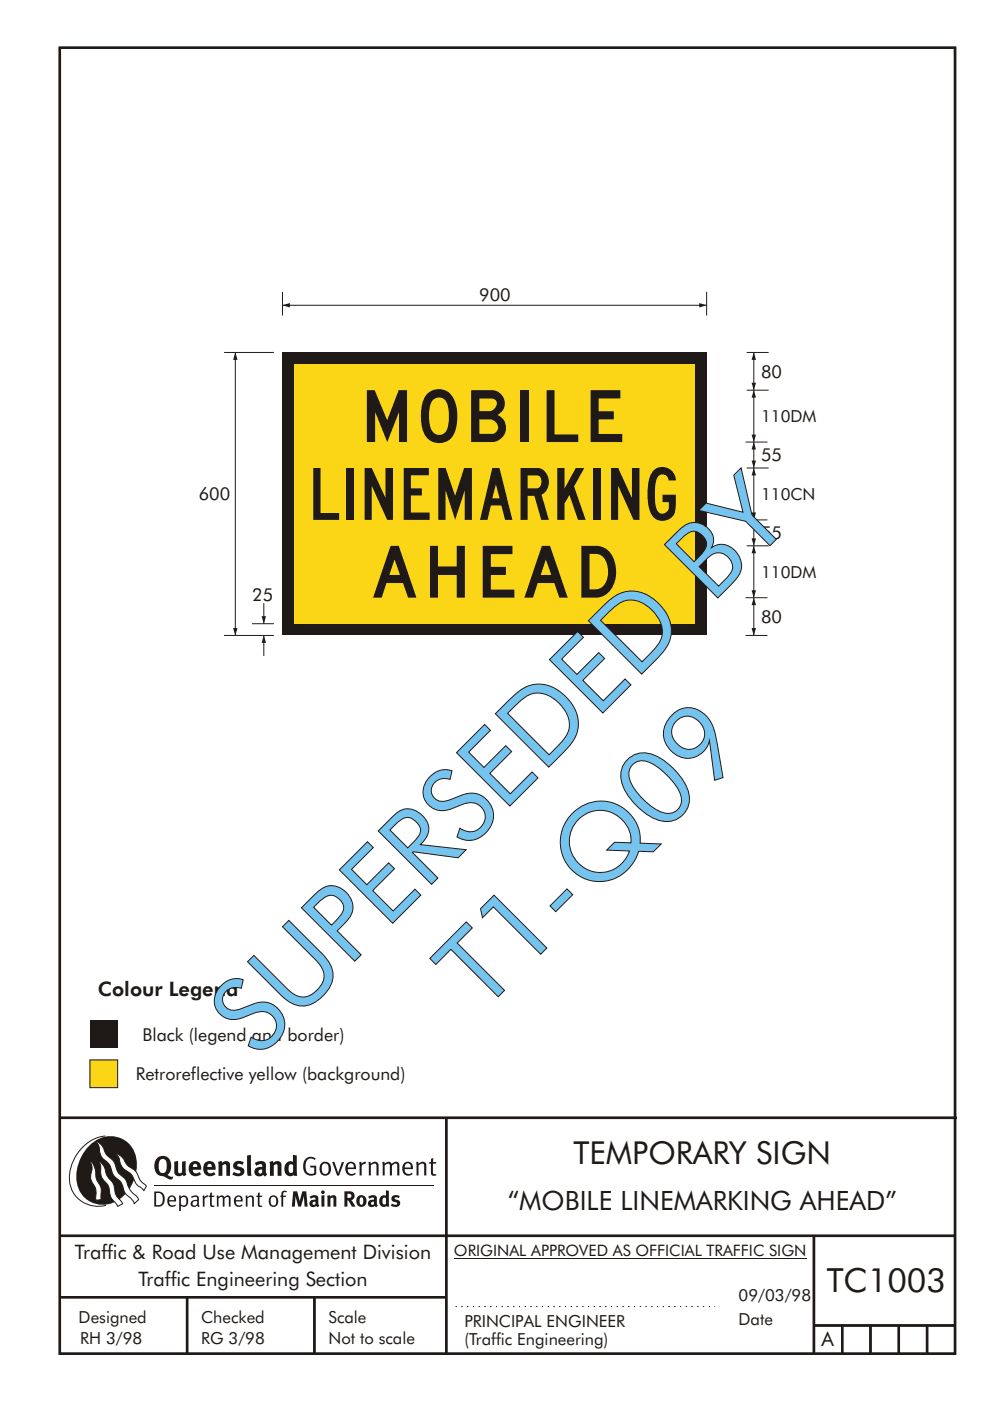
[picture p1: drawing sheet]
<svg xmlns="http://www.w3.org/2000/svg" width="210mm" height="297mm" viewBox="0 0 210 297" stroke-linecap="round" stroke-linejoin="round" font-family="sans-serif">
<g fill="none" stroke="#1f1a17" stroke-width=".51">
<path d="M12.7 10.1h189.9v276.9h-189.9zM12.7 237h190.3M94.7 236.9v50.1M12.7 262h190M12.7 275h82M39.7 275v12M66.7 275v12M172.7 262v25M172.7 281h30M178.7 281v6M184.7 281v6M190.7 281v6"/>
<path d="M196.7 281v6"/>
</g>
<path d="M96.7 277h55" fill="none" stroke="#1f1a17" stroke-width=".21" stroke-dasharray=".2 1" stroke-linecap="butt"/>
<g fill="#1f1a17">
<path d="M64.9 245.6a1.61 1.61 0 0 1 2.1 .1l-.2 .2a1.17 1.17 0 0 0-1.4-.1 1.17 1.17 0 0 0-.6 1.2 1.42 1.42 0 0 0 1.2 1.9l.7-.2v-1.2h-.8l-.1-.4h1.3v1.9a1.82 1.82 0 0 1-2.2-.1 1.82 1.82 0 0 1-.6-2.1l.2-.7z" fill-rule="evenodd"/>
<path d="M68.2 246.6a1.77 1.77 0 0 0 .4 2.6 1.39 1.39 0 0 0 1.4-.5 1.39 1.39 0 0 0 .2-1.5 1.19 1.19 0 0 0-2-.6zM68.5 246.8a.83 .83 0 0 1 1 .1 .83 .83 0 0 1 .2 1 .75 .75 0 0 1-.6 1 .75 .75 0 0 1-.8-.8v-.9z" fill-rule="evenodd"/>
<path d="M70.5 246.4l.4-.1 .8 2.4 .8-2.3h.5l-1.1 2.8h-.4z" fill-rule="evenodd"/>
<path d="M73.6 246.7a1.74 1.74 0 0 0 .5 2.5h.9l.5-.3-.2-.3a.89 .89 0 0 1-1.1 .2 .89 .89 0 0 1-.4-.9h1.7a1.15 1.15 0 0 0-.4-1.4 1.15 1.15 0 0 0-1.5 .2zM74 246.9a.67 .67 0 0 1 .8-.1 .67 .67 0 0 1 .3 .7h-1.3z" fill-rule="evenodd"/>
<path d="M76.2 246.4l.4-.1 .1 .5 .5-.4 .5-.1-.2 .5a.61 .61 0 0 0-.8 .6v1.8h-.4z" fill-rule="evenodd"/>
<path d="M78.1 246.4l.5-.1 .1 .5a.89 .89 0 0 1 .9-.5 .89 .89 0 0 1 .7 .8v2.1h-.4v-2.1l-.1-.3-.3-.1-.8 .4v2.1h-.4z" fill-rule="evenodd"/>
<path d="M81.1 246.4l.4-.1 .1 .4a.83 .83 0 0 1 .8-.4 .83 .83 0 0 1 .7 .5 .86 .86 0 0 1 .9-.5 .86 .86 0 0 1 .7 .8v2.1h-.4l-.1-2.3a.5 .5 0 0 0-.8 0l-.2 .2v2.1h-.5v-2.2l-.4-.3-.7 .4v2.1h-.4z" fill-rule="evenodd"/>
<path d="M85.7 246.7a1.74 1.74 0 0 0 .5 2.5h.9l.5-.3-.2-.3a.89 .89 0 0 1-1.1 .2 .89 .89 0 0 1-.4-.9h1.7a1.15 1.15 0 0 0-.5-1.4 1.15 1.15 0 0 0-1.4 .2zM86 246.9a.67 .67 0 0 1 .9-.1 .67 .67 0 0 1 .3 .7h-1.3z" fill-rule="evenodd"/>
<path d="M88.3 246.4l.4-.1 .1 .5a.89 .89 0 0 1 .9-.5 .89 .89 0 0 1 .7 .8v2.1h-.4v-2.1l-.1-.3-.3-.1-.8 .4v2.1h-.4z" fill-rule="evenodd"/>
<path d="M91.5 245.7l.4-.2v.9h.7l-.2 .3h-.5v2.1l.1 .1h.5l.1 .3a.71 .71 0 0 1-1.2-.5v-2h-.3v-.3h.3z" fill-rule="evenodd"/>
<path d="M37 246.3l.8-.2v2a.46 .46 0 0 0 .2 .7 .46 .46 0 0 0 .6-.3v-2.2l.8-.1v2.3l.2 .5-.6 .4-.2-.3a1.03 1.03 0 0 1-1.2 .2 1.03 1.03 0 0 1-.6-1z" fill-rule="evenodd"/>
<path d="M40.4 246.6a1.64 1.64 0 0 0 0 2.3 1.64 1.64 0 0 0 2.3 .1l-.4-.5a.78 .78 0 0 1-.9 .3 .78 .78 0 0 1-.5-.8h1.8a1.37 1.37 0 0 0-.6-1.6 1.37 1.37 0 0 0-1.7 .2zM41 246.9a.48 .48 0 0 1 .7-.1 .48 .48 0 0 1 .2 .6h-1z" fill-rule="evenodd"/>
<path d="M43.5 246.6a1.65 1.65 0 0 0-.2 2 1.65 1.65 0 0 0 1.9 .7l.5-.3-.3-.5a.78 .78 0 0 1-.9 .3 .78 .78 0 0 1-.5-.8h1.8a1.37 1.37 0 0 0-.6-1.6 1.37 1.37 0 0 0-1.7 .2zM44.1 246.9a.48 .48 0 0 1 .6-.1 .48 .48 0 0 1 .2 .6h-.9z" fill-rule="evenodd"/>
<path d="M46.3 246.4l.7-.3 .1 .4a.95 .95 0 0 1 1-.3 .95 .95 0 0 1 .7 .9v2.2h-.8v-2.3l-.3-.2-.5 .3v2.2h-.8z" fill-rule="evenodd"/>
<path d="M49.7 246.5a1.73 1.73 0 0 1 2-.1l-.2 .6-.6-.2a.42 .42 0 0 0-.6 .3l.2 .2a1.23 1.23 0 0 1 1.4 1 1.47 1.47 0 0 1-2.3 .9l-.3-.2 .3-.5 .7 .3a.47 .47 0 0 0 .7-.3 .87 .87 0 0 0-1-.6l-.4-.2-.1-.4z" fill-rule="evenodd"/>
<path d="M54.1 246.6l.3 .6 .3-.2a.62 .62 0 0 1 .9 0v.4a1.21 1.21 0 0 0-1.3 .3 1.21 1.21 0 0 0-.2 1.4 1.19 1.19 0 0 0 1.7 0l.5 .3 .4-.4-.3-.4v-1.3a.96 .96 0 0 0-1.3-1.1zM55 248.1l.6-.1v.6a.43 .43 0 0 1-.6 .1 .43 .43 0 0 1 0-.6z" fill-rule="evenodd"/>
<path d="M57.2 246.4l.7-.3 .1 .4a.95 .95 0 0 1 1-.3 .95 .95 0 0 1 .7 .9v2.2h-.8v-2.3l-.3-.2-.5 .3v2.2h-.8z" fill-rule="evenodd"/>
<path d="M62.2 244.8v1.6a1.29 1.29 0 0 0-1.4 .1 1.29 1.29 0 0 0-.5 1.3 1.24 1.24 0 0 0 .5 1.4 1.24 1.24 0 0 0 1.5-.1l.1 .2h.7l-.1-4.3zM61.5 246.9h.4l.3 .1v1.5l-.3 .2a.48 .48 0 0 1-.6-.5 1.52 1.52 0 0 1 .2-1.3z" fill-rule="evenodd"/>
<path d="M52.4 245l.8-.2 .2 4.5h-.8l-.1-.2z" fill-rule="evenodd"/>
</g>
<path d="M22.4 240.9a9 9 0 0 0-7.4 10.8 6.2 6.2 0 0 0 7.5 3.9M32.7 251.4h59.4" fill="none" stroke="#1f1a17" stroke-width=".21"/>
<path d="M19.1 242.7a5.7 5.7 0 0 1 6.5-1.4 5.7 5.7 0 0 1 3.4 5.7 8.6 8.6 0 0 1-6.2 8.4 5.7 5.7 0 0 1-6.5-7.1 9.9 9.9 0 0 1 2.8-5.6z" fill-rule="evenodd" fill="#1f1a17"/>
<path d="M24.4 244.6a3.1 3.1 0 0 1 2.4 2.1l.7 .8a3.2 3.2 0 0 1 2 2.3l.4 .7 1.2 1-.6 .9-.2-.3a3.5 3.5 0 0 1-1.9-2 3.8 3.8 0 0 0-2.1-2.2 3.5 3.5 0 0 1-1-2.3zM20.4 242a3.4 3.4 0 0 1 1.9 2.4l.7 .9a3.3 3.3 0 0 1 1.7 2.5 4.4 4.4 0 0 0 1.7 2l.3 .3a6.1 6.1 0 0 0 2.5 3.7l.2 .5-.9 .9a6.1 6.1 0 0 0-1.9-2.2l-.4-.7a3.6 3.6 0 0 0-1.9-2.8l-.6-1.1a3.6 3.6 0 0 0-1.9-2.8 3.7 3.7 0 0 1-.8-2.4zM21 246.2a3.4 3.4 0 0 1 1.5 2.7l.6 .9a3.8 3.8 0 0 1 1.4 3.1l.3 .8 1.2 1.5-1 .6-.5-.8a3.2 3.2 0 0 1-1.3-2.8 4.3 4.3 0 0 0-1.4-2.2 4.7 4.7 0 0 1-.5-2.9zM19.2 246.1a5.1 5.1 0 0 1 1.2 3.7l.3 .7a3.1 3.1 0 0 1 .7 3l.1 .8-1.1 .2-.1-.8a3.5 3.5 0 0 0-.9-3.2 3.6 3.6 0 0 1 .1-2.6z" fill-rule="evenodd" fill="#fff" stroke="#1f1a17" stroke-width=".21"/>
<g fill="#1f1a17">
<path d="M33.4 245.5a2.51 2.51 0 0 0 .4 3.7l.8 .2a2.79 2.79 0 0 0 2 .6l.2-.5h-.6l-.7-.4a2.56 2.56 0 0 0 0-3.8 1.83 1.83 0 0 0-2.1 .2zM34 245.9a.87 .87 0 0 1 1 0 .87 .87 0 0 1 .4 .9v.4a1.17 1.17 0 0 1-.9 1.5h-.3a2.38 2.38 0 0 1-.2-2.8z" fill-rule="evenodd"/>
<path d="M33.1 252.9v2.6a1.12 1.12 0 0 0 1.2-.3 1.12 1.12 0 0 0 .2-1.1l-.1-.6-.3-.4zM32.7 252.6h1.1a1.67 1.67 0 0 1 1.2 1.7 1.67 1.67 0 0 1-1.3 1.5h-1zM36.1 253.9l-.2 .6h1.1a.55 .55 0 0 0-.3-.7 .55 .55 0 0 0-.6 .1zM35.8 253.8a.95 .95 0 0 1 1.2-.2 .95 .95 0 0 1 .4 1.1h-1.5a.72 .72 0 0 0 .4 .8 .72 .72 0 0 0 .9-.1l.1 .2a1.15 1.15 0 0 1-1.5 0 1.15 1.15 0 0 1-.2-1.5zM38.4 254.1v1.2a.7 .7 0 0 0 .9 .1 .7 .7 0 0 0 .2-.9 .61 .61 0 0 0-.4-.7 .61 .61 0 0 0-.7 .3zM38 253.5l.3-.1 .1 .4a.95 .95 0 0 1 1.2-.1 .95 .95 0 0 1 .3 1.1 .92 .92 0 0 1-.5 1 .92 .92 0 0 1-1-.2v1.1l-.4 .1zM40.9 254.9a.5 .5 0 0 0 .2 .7 .5 .5 0 0 0 .7-.3v-.7zM40.5 253.8a.99 .99 0 0 1 1.7 .2v1.4l.2 .3-.2 .2-.3-.3a.78 .78 0 0 1-1.4-.1 .78 .78 0 0 1 .8-1.1h.5a.58 .58 0 0 0-.3-.7 .58 .58 0 0 0-.7 .3zM43 253.5l.3-.1 .1 .4 .3-.3h.5l-.2 .3a.52 .52 0 0 0-.6 .6v1.4h-.4zM44.6 252.9l.4-.1-.1 .7h.6l-.1 .3h-.5v1.5a.35 .35 0 0 0 .6 .3v.2a.57 .57 0 0 1-.6 .1 .57 .57 0 0 1-.3-.5v-1.6h-.3v-.3h.3zM45.9 253.5l.4-.1 .1 .4 .2-.2a.64 .64 0 0 1 1 .2 .7 .7 0 0 1 .8-.4 .7 .7 0 0 1 .5 .7v1.7h-.4v-1.7l-.2-.3-.7 .3v1.7h-.3v-1.6a.38 .38 0 0 0-.3-.5 .38 .38 0 0 0-.5 .3l-.1 .1v1.7h-.4zM50.2 253.9l-.2 .6h1.1a.55 .55 0 0 0-.2-.7 .55 .55 0 0 0-.7 .1zM49.9 253.8a.95 .95 0 0 1 1.2-.2 .95 .95 0 0 1 .4 1.1h-1.5a.72 .72 0 0 0 .4 .8 .72 .72 0 0 0 .9-.1l.1 .2a1.15 1.15 0 0 1-1.5 0 1.15 1.15 0 0 1-.2-1.5zM52.1 253.5l.3-.1 .1 .4a.72 .72 0 0 1 .8-.4 .72 .72 0 0 1 .6 .7v1.7h-.4v-1.5a.45 .45 0 0 0-.3-.6 .45 .45 0 0 0-.5 .3l-.2 .1v1.7h-.3zM54.7 252.9l.4-.1v.7h.6l-.1 .3h-.5v1.5a.35 .35 0 0 0 .5 .3v.2a.57 .57 0 0 1-.6 .1 .57 .57 0 0 1-.3-.5v-1.6h-.3v-.3h.3zM57.6 253.9l-.2 .7a.65 .65 0 0 0 .3 .9 .65 .65 0 0 0 .8-.3l.1-.1a.93 .93 0 0 0-.7-1.3zM57.3 253.8a1.12 1.12 0 0 1 1.4 0 1.12 1.12 0 0 1 .2 1.4 1.01 1.01 0 0 1-1.2 .7 1.01 1.01 0 0 1-.7-1.2zM59.9 252.6l.5-.2 .5 .2-.2 .2-.3-.1-.3 .2v.6h.6l-.1 .3h-.5v2h-.4v-2h-.2v-.3h.2zM62.2 252.6l-.3 3.2h.7l.1-2.2 .6 2.2h.5l.7-2.2 .1 2.2h.7l-.3-3.2h-.9l-.5 2.1-.5-2.1zM65.7 253.7l.3 .5a.51 .51 0 0 1 .5-.3 .51 .51 0 0 1 .4 .4v.1a.88 .88 0 0 0-1.1 .3 .88 .88 0 0 0 .2 1.1 .9 .9 0 0 0 1.1-.1l.3 .3 .4-.4-.3-.3v-1.1a.87 .87 0 0 0-.4-.8 .87 .87 0 0 0-1 .1zM66.4 254.9l.5-.1v.5l-.1 .1h-.3l-.2-.1zM68.2 253.5v2.3h.6v-2.4zM68.1 252.8a.4 .4 0 0 0 .8 0 .4 .4 0 0 0-.8 0zM69.4 253.5l.1 2.3h.6v-1.7a.33 .33 0 0 1 .4-.2 .33 .33 0 0 1 .2 .4v1.5h.7v-1.7a.75 .75 0 0 0-.6-.7 .75 .75 0 0 0-.8 .3v-.3zM73.1 252.6v3.2h.6v-1.3l.3 .2 .7 1.1h.7l-.9-1.4a.94 .94 0 0 0 .7-1 .94 .94 0 0 0-.9-.8zM73.7 253.1a.51 .51 0 0 1 .7 .1 .51 .51 0 0 1-.1 .8h-.6zM75.9 253.7a1.19 1.19 0 0 0-.1 1.8 1.19 1.19 0 0 0 1.7-.1 1.19 1.19 0 0 0 0-1.6 1.19 1.19 0 0 0-1.6-.1zM76.5 253.9h.2a.99 .99 0 0 1 0 1.5 1.06 1.06 0 0 1-.2-1.5zM78.1 253.7l.3 .5a.51 .51 0 0 1 .5-.3 .51 .51 0 0 1 .4 .4v.1a.88 .88 0 0 0-1.1 .3 .88 .88 0 0 0 .2 1.1 .9 .9 0 0 0 1.1-.1l.3 .3 .4-.4-.2-.3v-1.1a.87 .87 0 0 0-.5-.8 .87 .87 0 0 0-1 .1zM78.9 254.9l.4-.1v.5l-.1 .1h-.3l-.2-.1zM81.9 252.4v1.2a1.2 1.2 0 0 0-1.4 .5 1.2 1.2 0 0 0 .2 1.5l.5 .3 .8-.2v.1h.6l-.1-3.3zM81.4 254l.5 .1-.1 1.2a.46 .46 0 0 1-.5 0 .46 .46 0 0 1-.2-.6zM83.3 253.6a.79 .79 0 0 0-.2 1 .79 .79 0 0 0 1 .3 .33 .33 0 0 1 0 .5 .33 .33 0 0 1-.5 0l-.5-.2-.2 .4a1.15 1.15 0 0 0 1.2 .3 1.15 1.15 0 0 0 .8-1 1.49 1.49 0 0 0-1.2-.7 .4 .4 0 0 1 .3-.4 .4 .4 0 0 1 .4 .1l.2 .1 .2-.4a1.47 1.47 0 0 0-1.5 0z" fill-rule="evenodd"/>
</g>
<g fill="none" stroke="#1f1a17" stroke-width=".51">
<path d="M12.7 10.1h189.9v276.9h-189.9zM12.7 237h190.3M94.7 236.9v50.1M12.7 262h190M12.7 275h82M39.7 275v12M66.7 275v12M172.7 262v25M172.7 281h30M178.7 281v6M184.7 281v6M190.7 281v6"/>
<path d="M196.7 281v6"/>
</g>
<path d="M96.7 277h55" fill="none" stroke="#1f1a17" stroke-width=".21" stroke-dasharray=".2 1" stroke-linecap="butt"/>
<path d="M19.1 216.3h5.9v5.9h-5.9z" fill="#1f1a17"/>
<path d="M19.1 224.7h5.9v5.9h-5.9z" fill-rule="evenodd" fill="#fad617" stroke="#1f1a17" stroke-width=".21"/>
<path d="M59.9 64.7h90M96.3 266.7h74.7" fill="none" stroke="#1f1a17" stroke-width=".21"/>
<g fill="#1f1a17">
<path d="M148.3 64.3l1.6 .4-1.6 .5 1.6-.5-1.6 .5z" fill-rule="evenodd"/>
<path d="M59.9 64.7l1.6-.4v.9z" fill-rule="evenodd"/>
</g>
<path d="M59.9 61.9v5M149.9 61.9v5M158.4 74.7h4.7M158.2 93.7h4.6M158.4 82.7h4.7M158.4 99.2h4.7M158.2 110.2h4.6M158.4 115.7h4.7M158.2 126.7h4.6M158.2 134.7h4.6M159.9 126.7v8" fill="none" stroke="#1f1a17" stroke-width=".21"/>
<g fill="#1f1a17">
<path d="M159.5 133.2h.9l-.5 1.6z" fill-rule="evenodd"/>
<path d="M159.9 126.7l.5 1.6h-.9z" fill-rule="evenodd"/>
</g>
<path d="M159.9 110.2v5.5" fill="none" stroke="#1f1a17" stroke-width=".21"/>
<g fill="#1f1a17">
<path d="M159.5 114.2h.9l-.5 1.6z" fill-rule="evenodd"/>
<path d="M159.9 110.2l.5 1.6h-.9z" fill-rule="evenodd"/>
</g>
<path d="M159.9 93.7v5.5" fill="none" stroke="#1f1a17" stroke-width=".21"/>
<g fill="#1f1a17">
<path d="M159.5 97.7h.9l-.5 1.6z" fill-rule="evenodd"/>
<path d="M159.9 93.7l.5 1.6h-.9z" fill-rule="evenodd"/>
</g>
<path d="M159.9 74.7v8" fill="none" stroke="#1f1a17" stroke-width=".21"/>
<g fill="#1f1a17">
<path d="M159.5 81.2h.9l-.5 1.6z" fill-rule="evenodd"/>
<path d="M159.9 74.7l.5 1.6h-.9z" fill-rule="evenodd"/>
</g>
<path d="M159.9 115.7v11" fill="none" stroke="#1f1a17" stroke-width=".21"/>
<g fill="#1f1a17">
<path d="M159.5 125.2h.9l-.5 1.6z" fill-rule="evenodd"/>
<path d="M159.9 115.7l.5 1.6h-.9z" fill-rule="evenodd"/>
</g>
<path d="M159.9 82.7v11" fill="none" stroke="#1f1a17" stroke-width=".21"/>
<g fill="#1f1a17">
<path d="M159.5 92.2h.9l-.5 1.6z" fill-rule="evenodd"/>
<path d="M159.9 82.7l.5 1.6h-.9z" fill-rule="evenodd"/>
</g>
<path d="M159.9 99.2v11" fill="none" stroke="#1f1a17" stroke-width=".21"/>
<g fill="#1f1a17">
<path d="M59.9 74.7h90v60h-90z"/>
<path d="M159.5 108.7h.9l-.5 1.6z" fill-rule="evenodd"/>
<path d="M159.9 99.2l.5 1.6h-.9z" fill-rule="evenodd"/>
</g>
<path d="M62.4 77.2h85v55h-85z" fill="#fad617"/>
<path d="M47.5 74.7h10.6M49.9 74.7v60M47.5 134.7h10.6M53.5 132.2h4.6" fill="none" stroke="#1f1a17" stroke-width=".21"/>
<g fill="#1f1a17">
<path d="M49.5 133.2h.9l-.5 1.6z" fill-rule="evenodd"/>
<path d="M49.9 74.7l.5 1.6h-.9z" fill-rule="evenodd"/>
</g>
<path d="M56 134.7v4.4" fill="none" stroke="#1f1a17" stroke-width=".21"/>
<path d="M56 134.7l.4 1.6h-.9z" fill-rule="evenodd" fill="#1f1a17"/>
<path d="M56 127.9v4.3" fill="none" stroke="#1f1a17" stroke-width=".21"/>
<path d="M55.5 130.6h.9l-.4 1.6z" fill-rule="evenodd" fill="#1f1a17"/>
<g font-size="22.4" fill="#1f1a17">
<text x="102.4" y="214.7" transform="rotate(-45 102.4 214.7)">T1-Q09</text>
<text x="54.4" y="224.7" transform="rotate(-45 54.4 224.7)">SUPERSEDED BY</text>
</g>
<g font-size="11" fill="#1f1a17">
<text x="77.8" y="93.7">MOBILE</text>
<text x="66.5" y="110.2">LINEMARKING</text>
<text x="79.1" y="126.7">AHEAD</text>
</g>
<text font-size="7.1" fill="#1f1a17" x="175.4" y="274">TC1003</text>
<text font-size="6.7" fill="#1f1a17" x="121.6" y="246.9">TEMPORARY SIGN</text>
<text font-size="5.6" fill="#1f1a17" x="107.7" y="256.5">“MOBILE LINEMARKING AHEAD”</text>
<g font-size="4.2" fill="#1f1a17">
<text x="20.8" y="211.1">Colour Legend</text>
<text x="15.9" y="267">Traffic &amp; Road Use Management Division</text>
<text x="29.4" y="272.6">Traffic Engineering Section</text>
<text x="174.3" y="285.4">A</text>
</g>
<g font-size="3.8" fill="#1f1a17">
<text x="101.7" y="63.9">900</text>
<text x="161.5" y="80.1">80</text>
<text x="161.5" y="97.8">55</text>
<text x="42.2" y="106.1">600</text>
<text x="161.5" y="114.3">55</text>
<text x="53.5" y="127.5">25</text>
<text x="161.5" y="132.1">80</text>
<text x="30.2" y="220.7">Black (legend and border)</text>
<text x="28.9" y="228.9">Retroreflective yellow (background)</text>
</g>
<g font-size="3.5" fill="#1f1a17">
<text x="161.5" y="89.5">110DM</text>
<text x="161.5" y="106">110CN</text>
<text x="161.5" y="122.5">110DM</text>
<text x="156.7" y="275.9">09/03/98</text>
<text x="16.7" y="280.5">Designed</text>
<text x="42.7" y="280.5">Checked</text>
<text x="69.7" y="280.5">Scale</text>
<text x="98.5" y="281.4">PRINCIPAL ENGINEER</text>
<text x="156.7" y="281">Date</text>
<text x="17" y="284.9">RH 3/98</text>
<text x="42.7" y="284.9">RG 3/98</text>
<text x="69.7" y="285">Not to scale</text>
<text x="98.5" y="285.1">(Traffic Engineering)</text>
</g>
<text font-size="3.4" fill="#1f1a17" x="96.3" y="266.3">ORIGINAL APPROVED AS OFFICIAL TRAFFIC SIGN</text>
</svg>
